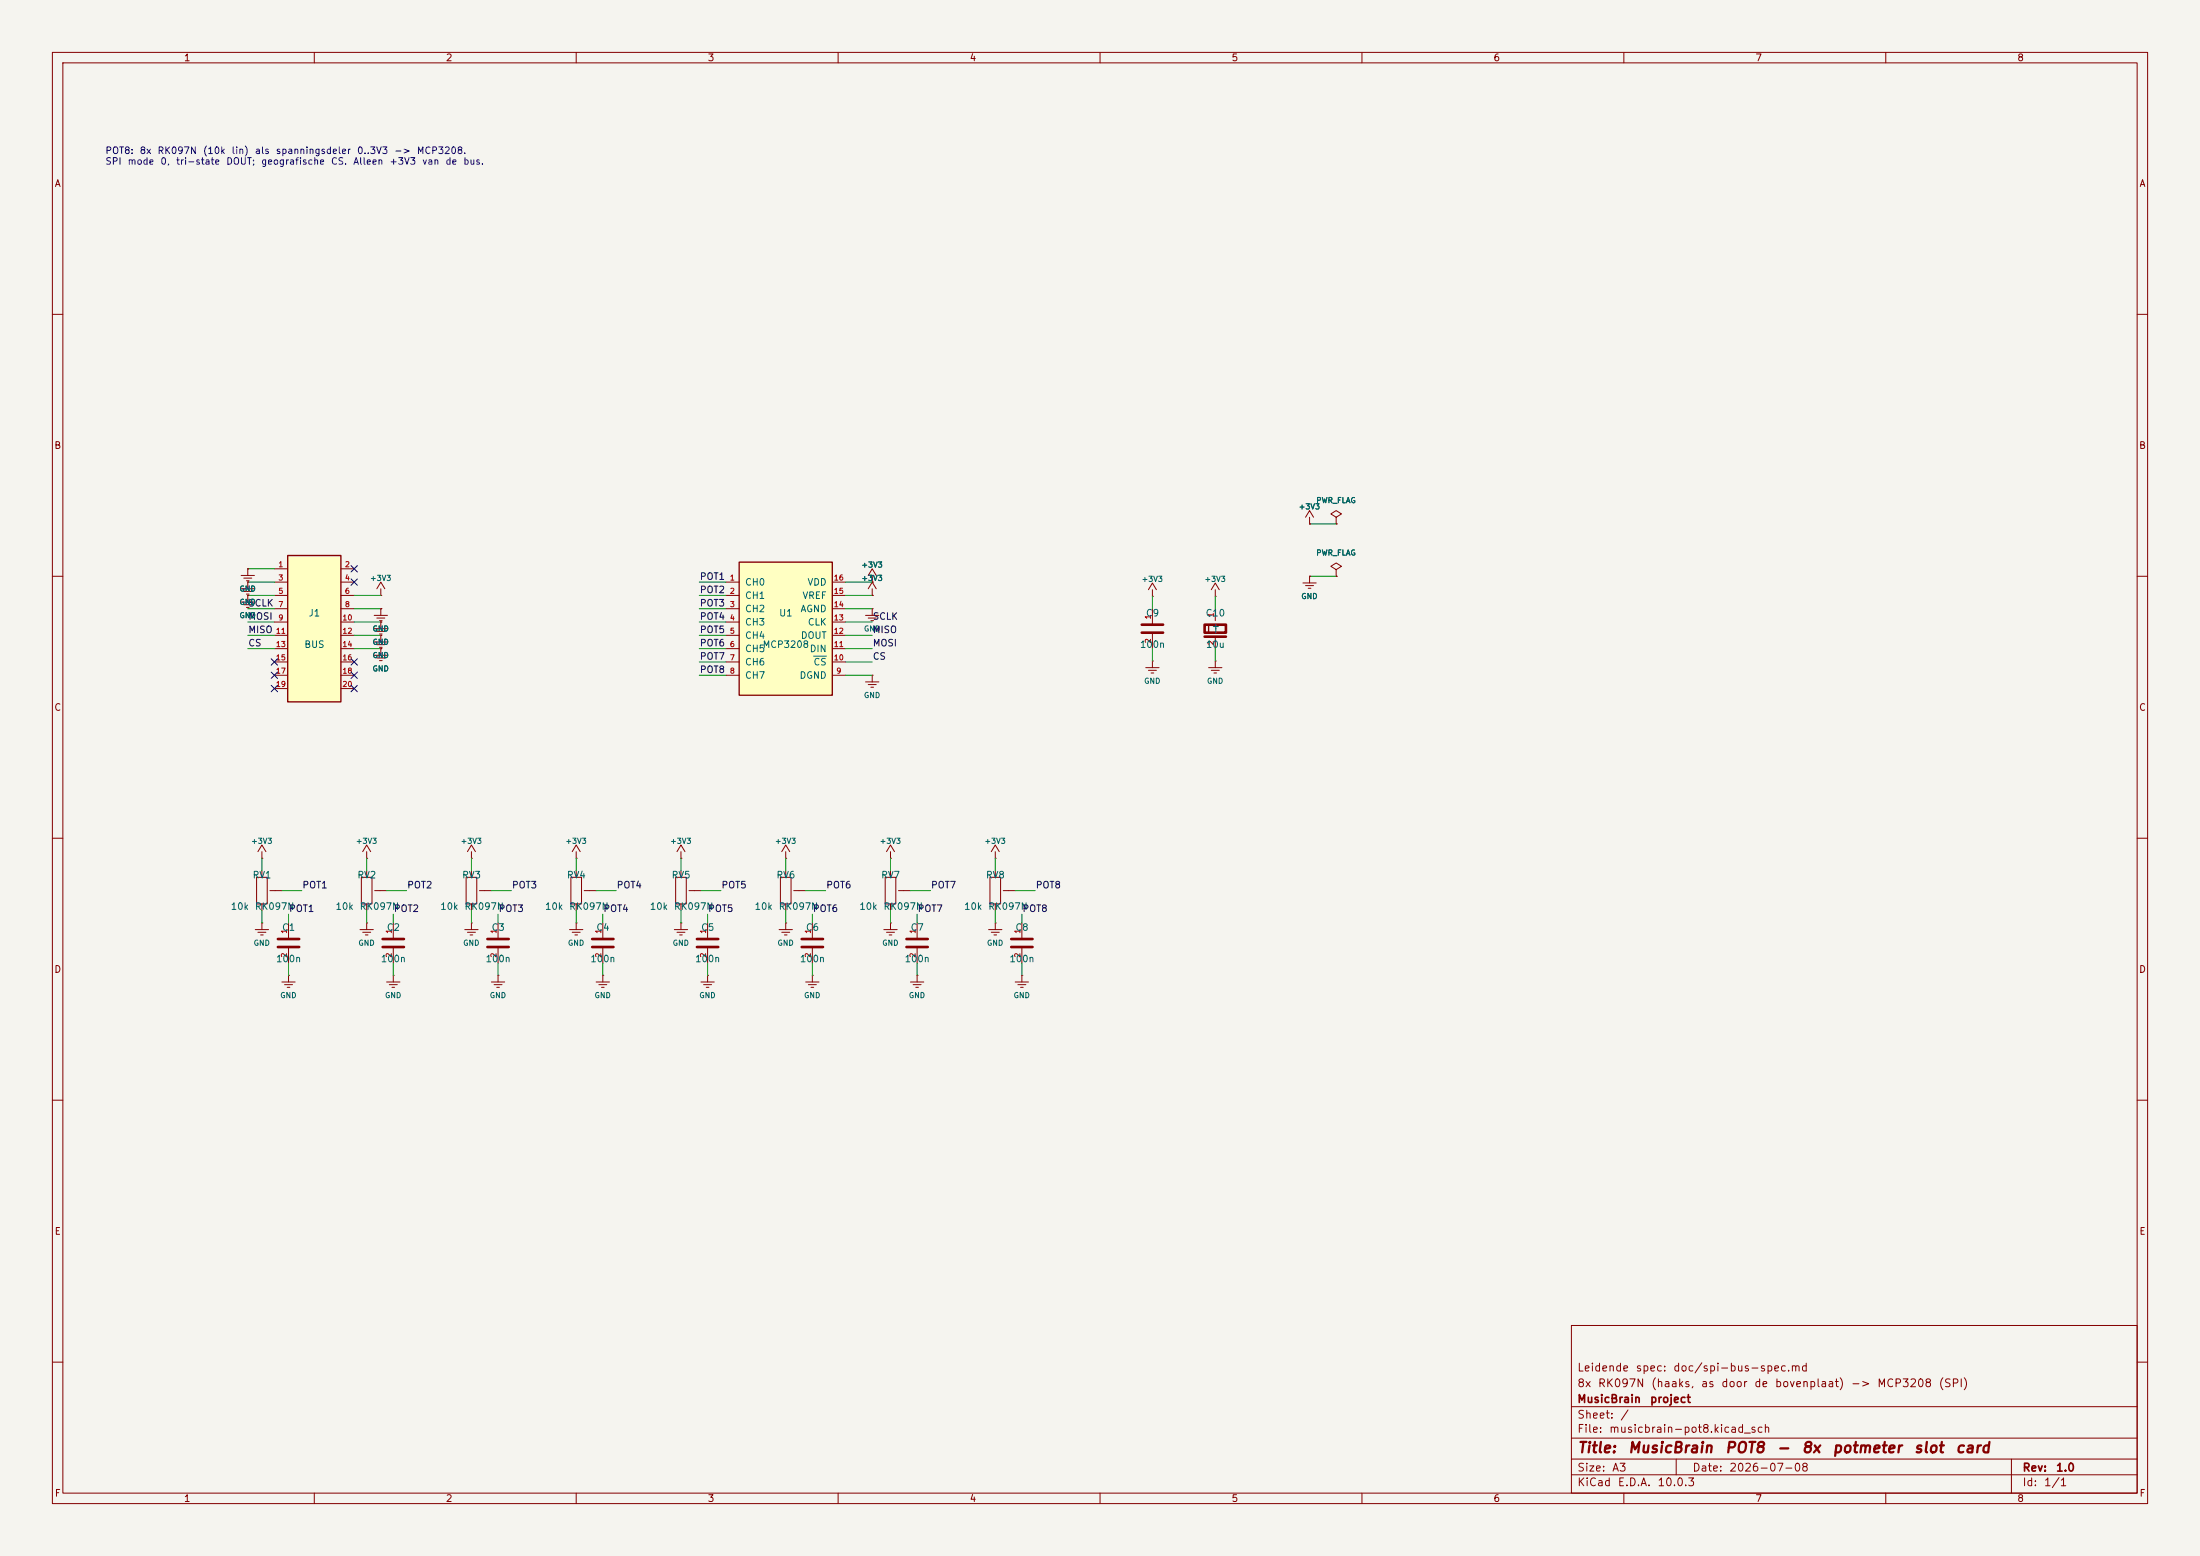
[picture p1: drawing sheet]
<svg xmlns="http://www.w3.org/2000/svg" width="420mm" height="297mm" viewBox="0 0 420 297" stroke-linecap="round" stroke-linejoin="round" font-family="sans-serif">
<path d="M0 0h420v297h-420z" fill="#f5f4ef" stroke="#f5f4ef" stroke-width=".19"/>
<g fill="none" stroke="#840000" stroke-width=".19">
<path d="M10 10h400v277h-400zM12 12h396v273h-396zM60 10v2M110 10v2M160 10v2M210 10v2M260 10v2M310 10v2M360 10v2M10 60h2M408 60h2M10 110h2"/>
<path d="M165.7 112.4l.8-1.3 .8 1.3M166.5 113.6h.1M166.5 112.4v1.2M248.7 111.3h2.6M249.2 111.8h1.6M249.7 112.3h.6M250 110h.1M250 110v1.3M408 110h2M10 160h2M408 160h2M48.7 177.4h2.6"/>
<path d="M49.2 177.9h1.6M49.7 178.5h.6M50 176.2h.1M50 176.2v1.2M55.1 176.2v3M53.8 187.4h2.5M54.3 187.9h1.5M54.8 188.5h.5M55.1 186.2h.1M55.1 180.8v3M55.1 186.2v1.2M173.8 187.4h2.5"/>
<path d="M174.3 187.9h1.5M174.8 188.5h.5M175.1 186.2h.1M175.1 186.2v1.2M10 210h2M408 210h2M300 253h108v32h-108zM10 260h2M300 278.5h108M300 274.5h108M300 268.5h108M320 278.5v3"/>
<path d="M384 278.5v6.5M408 260h2M60 285v2M110 285v2M160 285v2M210 285v2M260 285v2M300 281.5h108M310 285v2M360 285v2"/>
</g>
<path d="M53 179.2h4.1M53 180.8h4.1" fill="none" stroke="#840000" stroke-width=".51"/>
<path d="M54.9 106h10.2v28h-10.2z" fill="#ffffc2"/>
<path d="M54.9 106h10.2v28h-10.2z" fill="none" stroke="#840000" stroke-width=".25"/>
<g fill="none" stroke="#840000" stroke-width=".19">
<path d="M46 109.8h2.6M46 112.4h2.6M46 114.9h2.6M46.5 110.3h1.6M46.5 112.9h1.6M46.5 115.4h1.6M47 110.9h.6M47 113.4h.6M47 115.9h.6M47.3 108.6h.1M47.3 111.1h.1M47.3 113.6h.1"/>
<path d="M47.3 108.6v1.2M47.3 111.1v1.3M47.3 113.6v1.3M52.4 108.6h2.5M52.4 111.1h2.5M52.4 113.6h2.5M52.4 116.2h2.5M52.4 118.7h2.5M65.1 108.6h2.5M65.1 111.1h2.5M65.1 113.6h2.5M65.1 116.2h2.5"/>
<path d="M65.1 118.7h2.5M71.4 117.5h2.6M71.4 120h2.6M71.9 112.4l.8-1.3 .8 1.3M71.9 118h1.6M72.4 118.5h.6M72.7 116.2h.1M72.7 118.7h.1M72.7 113.6h.1M72.7 112.4v1.2M72.7 116.2v1.3M72.7 118.7v1.3"/>
<path d="M165.2 117.5h2.6M165.7 109.8l.8-1.2 .8 1.2M165.7 118h1.6M166.3 118.5h.5M166.5 116.2h.1M166.5 111.1h.1M166.5 109.8v1.3M166.5 116.2v1.3M52.4 121.3h2.5M52.4 123.8h2.5M52.4 126.3h2.5M52.4 128.9h2.5"/>
<path d="M52.4 131.4h2.5M65.1 121.3h2.5M65.1 123.8h2.5M65.1 126.3h2.5M65.1 128.9h2.5M65.1 131.4h2.5M71.4 122.5h2.6M71.9 120.5h1.6M71.9 123h1.6M72.4 121h.6M72.4 123.6h.6M72.7 121.3h.1"/>
<path d="M72.7 121.3v1.2M230.7 127.4h2.6M231.2 127.9h1.6M231.7 128.5h.6M232 126.2h.1M232 126.2v1.2M49 167.5h2v5h-2zM50 166.2v1.3M50 172.5v1.3M51.5 170h2.3M69 167.5h2v5h-2zM69.2 162.6l.8-1.3 .8 1.3"/>
<path d="M70 163.8h.1M70 162.6v1.2M70 166.2v1.3M70 172.5v1.3M71.5 170h2.3M89 167.5h2v5h-2zM89.2 162.6l.8-1.3 .8 1.3M90 163.8h.1M90 162.6v1.2M90 166.2v1.3M90 172.5v1.3M91.5 170h2.3"/>
<path d="M128.7 177.4h2.6M129 167.5h2v5h-2zM129.2 162.6l.8-1.3 .8 1.3M129.2 177.9h1.6M129.7 178.5h.6M130 163.8h.1M130 176.2h.1M130 162.6v1.2M130 166.2v1.3M130 172.5v1.3M130 176.2v1.2M131.5 170h2.3"/>
<path d="M135.1 176.2v3M73.8 187.4h2.5M74.3 187.9h1.5M74.8 188.5h.5M75.1 186.2h.1M75.1 186.2v1.2M113.8 187.4h2.5M114.3 187.9h1.5M114.8 188.5h.5M115.1 186.2h.1M115.1 186.2v1.2M133.8 187.4h2.5"/>
<path d="M134.3 187.9h1.5M134.8 188.5h.5M135.1 186.2h.1M135.1 180.8v3M135.1 186.2v1.2"/>
</g>
<path d="M133 179.2h4.1M133 180.8h4.1" fill="none" stroke="#840000" stroke-width=".51"/>
<path d="M141.1 107.3h17.8v25.4h-17.8z" fill="#ffffc2"/>
<path d="M141.1 107.3h17.8v25.4h-17.8zM230.7 119.2v1.6" fill="none" stroke="#840000" stroke-width=".25"/>
<g fill="none" stroke="#840000" stroke-width=".19">
<path d="M249.2 98.7l.8-1.2 .8 1.2M250 98.7v1.3M255.1 98.7l1-.6-1-.6-1 .6 1 .6v1.3M47.3 108.6h.1M47.3 111.1h.1M47.3 113.6h.1M72.7 116.2h.1M72.7 118.7h.1M138.6 111.1h2.5M138.6 113.6h2.5M138.6 116.2h2.5M138.6 118.7h2.5"/>
<path d="M158.9 111.1h2.5M158.9 113.6h2.5M158.9 116.2h2.5M158.9 118.7h2.5M166.5 113.6h.1M166.5 111.1h.1M219.2 112.6l.8-1.3 .8 1.3M220 113.8h.1M220 112.6v1.2M220 116.2v3M231.2 112.6l.8-1.3 .8 1.3M232 113.8h.1"/>
<path d="M232 112.6v1.2M232 116.2v2.3M250 100h.1M250 110h.1M255.1 100h.1M255.1 108.7l1-.6-1-.6-1 .6 1 .6v1.3M255.1 110h.1M71.4 125.1h2.6M71.9 125.6h1.6M72.4 126.1h.6M72.7 123.8h.1M72.7 121.3h.1"/>
<path d="M72.7 123.8v1.3M138.6 121.3h2.5M138.6 123.8h2.5M138.6 126.3h2.5M138.6 128.9h2.5M158.9 121.3h2.5M158.9 123.8h2.5M158.9 126.3h2.5M158.9 128.9h2.5M165.2 130.2h2.6M165.7 130.7h1.6M166.3 131.2h.5"/>
<path d="M166.5 128.9h.1M166.5 128.9v1.3M218.7 127.4h2.6M219.2 127.9h1.6M219.7 128.5h.6M220 126.2h.1M220 120.8v3M220 126.2v1.2M232 121.5v2.3M49.2 162.6l.8-1.3 .8 1.3M50 163.8h.1M50 162.6v1.2"/>
<path d="M68.7 177.4h2.6M69.2 177.9h1.6M69.7 178.5h.6M70 176.2h.1M70 176.2v1.2M75.1 176.2v3M88.7 177.4h2.6M89.2 177.9h1.6M89.7 178.5h.6M90 176.2h.1M90 176.2v1.2M95.1 176.2v3"/>
<path d="M108.7 177.4h2.6M109 167.5h2v5h-2zM109.2 162.6l.8-1.3 .8 1.3M109.2 177.9h1.6M109.7 178.5h.6M110 163.8h.1M110 176.2h.1M110 162.6v1.2M110 166.2v1.3M110 172.5v1.3M110 176.2v1.2M111.5 170h2.3"/>
<path d="M115.1 176.2v3M148.7 177.4h2.6M149 167.5h2v5h-2zM149.2 162.6l.8-1.3 .8 1.3M149.2 177.9h1.6M149.7 178.5h.6M150 163.8h.1M150 176.2h.1M150 162.6v1.2M150 166.2v1.3M150 172.5v1.3M150 176.2v1.2"/>
<path d="M151.5 170h2.3M155.1 176.2v3M168.7 177.4h2.6M169 167.5h2v5h-2zM169.2 162.6l.8-1.3 .8 1.3M169.2 177.9h1.6M169.7 178.5h.6M170 163.8h.1M170 176.2h.1M170 162.6v1.2M170 166.2v1.3M170 172.5v1.3"/>
<path d="M170 176.2v1.2M171.5 170h2.3M175.1 176.2v3M188.7 177.4h2.6M189 167.5h2v5h-2zM189.2 162.6l.8-1.3 .8 1.3M189.2 177.9h1.6M189.7 178.5h.6M190 163.8h.1M190 176.2h.1M190 162.6v1.2M190 166.2v1.3"/>
<path d="M190 172.5v1.3M190 176.2v1.2M191.5 170h2.3M195.1 176.2v3M75.1 180.8v3M93.8 187.4h2.5M94.3 187.9h1.5M94.8 188.5h.5M95.1 186.2h.1M95.1 180.8v3M95.1 186.2v1.2M115.1 180.8v3"/>
<path d="M153.8 187.4h2.5M154.3 187.9h1.5M154.8 188.5h.5M155.1 186.2h.1M155.1 180.8v3M155.1 186.2v1.2M175.1 180.8v3M193.8 187.4h2.5M194.3 187.9h1.5M194.8 188.5h.5M195.1 186.2h.1M195.1 180.8v3"/>
<path d="M195.1 186.2v1.2"/>
</g>
<path d="M155.3 125.2h2.4" fill="none" stroke="#006464" stroke-width=".19"/>
<g fill="none" stroke="#840000" stroke-width=".51">
<path d="M218 119.2h4M230 119.2h4v1.6h-4zM218 120.8h4M230 121.5h4M73 179.2h4.1M93 179.2h4.1M113 179.2h4.1M153 179.2h4.1M173 179.2h4.1M193 179.2h4.1M73 180.8h4.1M93 180.8h4.1"/>
<path d="M113 180.8h4.1M153 180.8h4.1M173 180.8h4.1M193 180.8h4.1"/>
</g>
<g fill="none" stroke="#009600" stroke-width=".19">
<path d="M47.3 113.6h5.1M47.3 116.2h5.1M47.3 108.6h5.1M47.3 111.1h5.1M47.3 118.7h5.1M67.6 113.6h5.1M67.6 116.2h5.1M67.6 118.7h5.1M133.5 113.6h5.1M133.5 116.2h5.1M133.5 111.1h5.1M133.5 118.7h5.1"/>
<path d="M161.4 113.6h5.1M161.4 116.2h5.1M161.4 111.1h5.1M161.4 118.7h5.1M220 113.8v2.4M232 113.8v2.4M250 110h5.1M250 100h5.1M47.3 123.8h5.1M47.3 121.3h5.1M67.6 123.8h5.1M67.6 121.3h5.1"/>
<path d="M133.5 123.8h5.1M133.5 121.3h5.1M133.5 126.3h5.1M133.5 128.9h5.1M161.4 123.8h5.1M161.4 121.3h5.1M161.4 126.3h5.1M161.4 128.9h5.1M220 123.8v2.4M232 123.8v2.4M50 163.8v2.4M50 173.8v2.4"/>
<path d="M53.8 170h3.8M55.1 174.5v1.7M70 163.8v2.4M70 173.8v2.4M73.8 170h3.8M75.1 174.5v1.7M90 163.8v2.4M90 173.8v2.4M93.8 170h3.8M95.1 174.5v1.7M110 163.8v2.4M110 173.8v2.4"/>
<path d="M113.8 170h3.8M115.1 174.5v1.7M130 163.8v2.4M130 173.8v2.4M133.8 170h3.8M135.1 174.5v1.7M150 163.8v2.4M150 173.8v2.4M153.8 170h3.8M155.1 174.5v1.7M170 163.8v2.4M170 173.8v2.4"/>
<path d="M173.8 170h3.8M175.1 174.5v1.7M190 163.8v2.4M190 173.8v2.4M193.8 170h3.8M195.1 174.5v1.7M55.1 183.8v2.4M75.1 183.8v2.4M95.1 183.8v2.4M115.1 183.8v2.4M135.1 183.8v2.4M155.1 183.8v2.4"/>
<path d="M175.1 183.8v2.4M195.1 183.8v2.4"/>
</g>
<g fill="none" stroke="#000084" stroke-width=".19">
<path d="M67 110.5l1.2 1.2M67 108l1.2 1.2M68.2 110.5l-1.2 1.2M68.2 108l-1.2 1.2M51.8 125.7l1.2 1.3M51.8 128.3l1.2 1.2M51.8 130.8l1.2 1.2M53 125.7l-1.2 1.3M53 128.3l-1.2 1.2M53 130.8l-1.2 1.2M67 130.8l1.2 1.2M67 128.3l1.2 1.2"/>
<path d="M67 125.7l1.2 1.3M68.2 130.8l-1.2 1.2M68.2 128.3l-1.2 1.2M68.2 125.7l-1.2 1.3"/>
</g>
<g font-size="2" fill="#840000">
<text x="301" y="277.8">Title:</text>
<text x="310.7" y="277.8">MusicBrain</text>
<text x="329.2" y="277.8">POT8</text>
<text x="339" y="277.8">-</text>
<text x="343.8" y="277.8">8x</text>
<text x="349.7" y="277.8">potmeter</text>
<text x="365.2" y="277.8">slot</text>
<text x="373.2" y="277.8">card</text>
</g>
<g font-size="1.5" fill="#840000">
<text x="301" y="262.1">Leidende</text>
<text x="312.1" y="262.1">spec:</text>
<text x="319.3" y="262.1">doc/spi-bus-spec.md</text>
<text x="301" y="268.1">MusicBrain</text>
<text x="301" y="265.1">8x</text>
<text x="304.9" y="265.1">RK097N</text>
<text x="314.9" y="268.1">project</text>
<text x="315.1" y="265.1">(haaks,</text>
<text x="324.6" y="265.1">as</text>
<text x="328.5" y="265.1">door</text>
<text x="334.8" y="265.1">de</text>
<text x="338.7" y="265.1">bovenplaat)</text>
<text x="353.2" y="265.1">-&gt;</text>
<text x="358.2" y="265.1">MCP3208</text>
<text x="370" y="265.1">(SPI)</text>
<text x="301" y="273.8">File:</text>
<text x="301" y="271.1">Sheet:</text>
<text x="307.1" y="273.8">musicbrain-pot8.kicad_sch</text>
<text x="309.2" y="271.1">/</text>
<text x="301" y="281.2">Size:</text>
<text x="307.6" y="281.2">A3</text>
<text x="323" y="281.2">Date:</text>
<text x="330" y="281.2">2026-07-08</text>
<text x="386" y="281.2">Rev:</text>
<text x="392.4" y="281.2">1.0</text>
<text x="301" y="284">KiCad</text>
<text x="308.7" y="284">E.D.A.</text>
<text x="316.3" y="284">10.0.3</text>
<text x="386" y="284">Id:</text>
<text x="390.1" y="284">1/1</text>
</g>
<g font-size="1.3" fill="#840000">
<text x="35" y="12">1</text>
<text x="85" y="12">2</text>
<text x="135" y="12">3</text>
<text x="185" y="12">4</text>
<text x="235" y="12">5</text>
<text x="285" y="12">6</text>
<text x="335" y="12">7</text>
<text x="385" y="12">8</text>
<text x="10.3" y="36">A</text>
<text x="408.3" y="36">A</text>
<text x="10.3" y="86">B</text>
<text x="408.2" y="86">B</text>
<text x="10.3" y="136">C</text>
<text x="408.2" y="136">C</text>
<text x="10.3" y="186">D</text>
<text x="408.2" y="186">D</text>
<text x="10.3" y="236">E</text>
<text x="408.3" y="236">E</text>
<text x="10.3" y="286">F</text>
<text x="35" y="287">1</text>
<text x="85" y="287">2</text>
<text x="135" y="287">3</text>
<text x="185" y="287">4</text>
<text x="235" y="287">5</text>
<text x="285" y="287">6</text>
<text x="335" y="287">7</text>
<text x="385" y="287">8</text>
<text x="408.3" y="286">F</text>
</g>
<g font-size="1.3" fill="#0000c2">
<text x="20" y="29.7">POT8:</text>
<text x="26.6" y="29.7">8x</text>
<text x="30" y="29.7">RK097N</text>
<text x="38.6" y="29.7">(10k</text>
<text x="44.1" y="29.7">lin)</text>
<text x="48.5" y="29.7">als</text>
<text x="52.5" y="29.7">spanningsdeler</text>
<text x="68" y="29.7">0..3V3</text>
<text x="75.1" y="29.7">-&gt;</text>
<text x="79.5" y="29.7">MCP3208.</text>
<text x="20" y="31.7">SPI</text>
<text x="24.3" y="31.7">mode</text>
<text x="30.5" y="31.7">0,</text>
<text x="33.5" y="31.7">tri-state</text>
<text x="43.1" y="31.7">DOUT;</text>
<text x="49.7" y="31.7">geografische</text>
<text x="63.1" y="31.7">CS.</text>
<text x="67.3" y="31.7">Alleen</text>
<text x="74.2" y="31.7">+3V3</text>
<text x="80.5" y="31.7">van</text>
<text x="84.9" y="31.7">de</text>
<text x="88.3" y="31.7">bus.</text>
</g>
<g font-size="1.3" fill="#0f0f0f">
<text x="133.5" y="113.5">POT2</text>
<text x="133.5" y="111">POT1</text>
<text x="47.3" y="116.1">SCLK</text>
<text x="47.3" y="118.6">MOSI</text>
<text x="133.5" y="116.1">POT3</text>
<text x="133.5" y="118.6">POT4</text>
<text x="166.5" y="118.6">SCLK</text>
<text x="47.3" y="123.7">CS</text>
<text x="47.3" y="121.1">MISO</text>
<text x="133.5" y="121.1">POT5</text>
<text x="133.5" y="123.7">POT6</text>
<text x="166.5" y="123.7">MOSI</text>
<text x="166.5" y="121.1">MISO</text>
<text x="133.5" y="126.2">POT7</text>
<text x="133.5" y="128.8">POT8</text>
<text x="166.5" y="126.2">CS</text>
<text x="57.6" y="169.9">POT1</text>
<text x="77.6" y="169.9">POT2</text>
<text x="97.6" y="169.9">POT3</text>
<text x="117.6" y="169.9">POT4</text>
<text x="137.6" y="169.9">POT5</text>
<text x="157.6" y="169.9">POT6</text>
<text x="177.6" y="169.9">POT7</text>
<text x="197.6" y="169.9">POT8</text>
<text x="55.1" y="174.4">POT1</text>
<text x="75.1" y="174.4">POT2</text>
<text x="95.1" y="174.4">POT3</text>
<text x="115.1" y="174.4">POT4</text>
<text x="135.1" y="174.4">POT5</text>
<text x="155.1" y="174.4">POT6</text>
<text x="175.1" y="174.4">POT7</text>
<text x="195.1" y="174.4">POT8</text>
</g>
<g font-size="1.3" fill="#006464">
<text x="142.1" y="112.1">CH0</text>
<text x="154" y="112.1">VDD</text>
<text x="58.8" y="118">J1</text>
<text x="142.1" y="114.6">CH1</text>
<text x="142.1" y="117.2">CH2</text>
<text x="142.1" y="119.7">CH3</text>
<text x="148.6" y="118">U1</text>
<text x="152.7" y="117.2">AGND</text>
<text x="153.1" y="114.6">VREF</text>
<text x="154.1" y="119.7">CLK</text>
<text x="218.7" y="118">C9</text>
<text x="230.1" y="118">C10</text>
<text x="58" y="124">BUS</text>
<text x="142.1" y="122.2">CH4</text>
<text x="142.1" y="124.8">CH5</text>
<text x="145.5" y="124">MCP3208</text>
<text x="152.8" y="122.2">DOUT</text>
<text x="154.5" y="124.8">DIN</text>
<text x="217.5" y="124">100n</text>
<text x="230.1" y="124">10u</text>
<text x="233" y="121.3" transform="rotate(-90 233 121.3)">-</text>
<text x="233" y="120.5" transform="rotate(-90 233 120.5)">+</text>
<text x="142.1" y="127.3">CH6</text>
<text x="142.1" y="129.9">CH7</text>
<text x="152.5" y="129.9">DGND</text>
<text x="155.2" y="127.3">CS</text>
<text x="48.1" y="168">RV1</text>
<text x="68.1" y="168">RV2</text>
<text x="88.1" y="168">RV3</text>
<text x="108.1" y="168">RV4</text>
<text x="128.1" y="168">RV5</text>
<text x="148.1" y="168">RV6</text>
<text x="168.1" y="168">RV7</text>
<text x="188.1" y="168">RV8</text>
<text x="43.9" y="174">10k</text>
<text x="48.6" y="174">RK097N</text>
<text x="63.9" y="174">10k</text>
<text x="68.6" y="174">RK097N</text>
<text x="83.9" y="174">10k</text>
<text x="88.6" y="174">RK097N</text>
<text x="103.9" y="174">10k</text>
<text x="108.6" y="174">RK097N</text>
<text x="123.9" y="174">10k</text>
<text x="128.6" y="174">RK097N</text>
<text x="143.9" y="174">10k</text>
<text x="148.6" y="174">RK097N</text>
<text x="163.9" y="174">10k</text>
<text x="168.6" y="174">RK097N</text>
<text x="183.9" y="174">10k</text>
<text x="188.6" y="174">RK097N</text>
<text x="53.7" y="178">C1</text>
<text x="73.7" y="178">C2</text>
<text x="93.7" y="178">C3</text>
<text x="113.7" y="178">C4</text>
<text x="133.7" y="178">C5</text>
<text x="153.7" y="178">C6</text>
<text x="173.7" y="178">C7</text>
<text x="193.7" y="178">C8</text>
<text x="52.6" y="184">100n</text>
<text x="72.6" y="184">100n</text>
<text x="92.6" y="184">100n</text>
<text x="112.6" y="184">100n</text>
<text x="132.6" y="184">100n</text>
<text x="152.6" y="184">100n</text>
<text x="172.6" y="184">100n</text>
<text x="192.6" y="184">100n</text>
</g>
<g font-size="1" fill="#006464">
<text x="247.8" y="97.5">+3V3</text>
<text x="251.2" y="96.3">PWR_FLAG</text>
<text x="251.2" y="106.3">PWR_FLAG</text>
<text x="45.6" y="113.2">GND</text>
<text x="70.5" y="111.1">+3V3</text>
<text x="164.4" y="111.1">+3V3</text>
<text x="164.4" y="108.6">+3V3</text>
<text x="217.8" y="111.3">+3V3</text>
<text x="229.8" y="111.3">+3V3</text>
<text x="45.6" y="115.7">GND</text>
<text x="45.6" y="118.2">GND</text>
<text x="248.3" y="114.6">GND</text>
<text x="71" y="120.8">GND</text>
<text x="71" y="123.3">GND</text>
<text x="71" y="125.9">GND</text>
<text x="164.8" y="120.8">GND</text>
<text x="71" y="128.4">GND</text>
<text x="218.3" y="130.8">GND</text>
<text x="230.3" y="130.8">GND</text>
<text x="164.8" y="133.5">GND</text>
<text x="47.8" y="161.3">+3V3</text>
<text x="67.8" y="161.3">+3V3</text>
<text x="87.8" y="161.3">+3V3</text>
<text x="107.8" y="161.3">+3V3</text>
<text x="127.8" y="161.3">+3V3</text>
<text x="147.8" y="161.3">+3V3</text>
<text x="167.8" y="161.3">+3V3</text>
<text x="187.8" y="161.3">+3V3</text>
<text x="48.3" y="180.8">GND</text>
<text x="68.3" y="180.8">GND</text>
<text x="88.3" y="180.8">GND</text>
<text x="108.3" y="180.8">GND</text>
<text x="128.3" y="180.8">GND</text>
<text x="148.3" y="180.8">GND</text>
<text x="168.3" y="180.8">GND</text>
<text x="188.3" y="180.8">GND</text>
<text x="53.4" y="190.8">GND</text>
<text x="73.4" y="190.8">GND</text>
<text x="93.4" y="190.8">GND</text>
<text x="113.4" y="190.8">GND</text>
<text x="133.4" y="190.8">GND</text>
<text x="153.4" y="190.8">GND</text>
<text x="173.4" y="190.8">GND</text>
<text x="193.4" y="190.8">GND</text>
</g>
<g font-size="1" fill="#a90000">
<text x="53" y="108.5">1</text>
<text x="53" y="111">3</text>
<text x="53" y="113.6">5</text>
<text x="65.7" y="108.5">2</text>
<text x="65.7" y="111">4</text>
<text x="65.7" y="113.6">6</text>
<text x="139.2" y="111">1</text>
<text x="139.2" y="113.6">2</text>
<text x="159.1" y="113.6">15</text>
<text x="159.1" y="111">16</text>
<text x="53" y="116.1">7</text>
<text x="53" y="118.7">9</text>
<text x="65.3" y="118.7">10</text>
<text x="65.7" y="116.1">8</text>
<text x="139.2" y="116.1">3</text>
<text x="139.2" y="118.7">4</text>
<text x="159.1" y="118.7">13</text>
<text x="159.1" y="116.1">14</text>
<text x="219.9" y="118.3" transform="rotate(-90 219.9 118.3)">1</text>
<text x="231.9" y="117.9" transform="rotate(-90 231.9 117.9)">1</text>
<text x="52.6" y="121.2">11</text>
<text x="52.6" y="123.7">13</text>
<text x="65.3" y="121.2">12</text>
<text x="65.3" y="123.7">14</text>
<text x="139.2" y="121.2">5</text>
<text x="139.2" y="123.7">6</text>
<text x="159.1" y="123.7">11</text>
<text x="159.1" y="121.2">12</text>
<text x="219.9" y="122.9" transform="rotate(-90 219.9 122.9)">2</text>
<text x="231.9" y="123.3" transform="rotate(-90 231.9 123.3)">2</text>
<text x="52.6" y="126.3">15</text>
<text x="52.6" y="128.8">17</text>
<text x="52.6" y="131.4">19</text>
<text x="65.3" y="126.3">16</text>
<text x="65.3" y="128.8">18</text>
<text x="65.3" y="131.4">20</text>
<text x="139.2" y="126.3">7</text>
<text x="139.2" y="128.8">8</text>
<text x="159.1" y="126.3">10</text>
<text x="159.6" y="128.8">9</text>
<text x="55" y="178.3" transform="rotate(-90 55 178.3)">1</text>
<text x="75" y="178.3" transform="rotate(-90 75 178.3)">1</text>
<text x="95" y="178.3" transform="rotate(-90 95 178.3)">1</text>
<text x="115" y="178.3" transform="rotate(-90 115 178.3)">1</text>
<text x="135" y="178.3" transform="rotate(-90 135 178.3)">1</text>
<text x="155" y="178.3" transform="rotate(-90 155 178.3)">1</text>
<text x="175" y="178.3" transform="rotate(-90 175 178.3)">1</text>
<text x="195" y="178.3" transform="rotate(-90 195 178.3)">1</text>
<text x="55" y="182.9" transform="rotate(-90 55 182.9)">2</text>
<text x="75" y="182.9" transform="rotate(-90 75 182.9)">2</text>
<text x="95" y="182.9" transform="rotate(-90 95 182.9)">2</text>
<text x="115" y="182.9" transform="rotate(-90 115 182.9)">2</text>
<text x="135" y="182.9" transform="rotate(-90 135 182.9)">2</text>
<text x="155" y="182.9" transform="rotate(-90 155 182.9)">2</text>
<text x="175" y="182.9" transform="rotate(-90 175 182.9)">2</text>
<text x="195" y="182.9" transform="rotate(-90 195 182.9)">2</text>
</g>
</svg>
